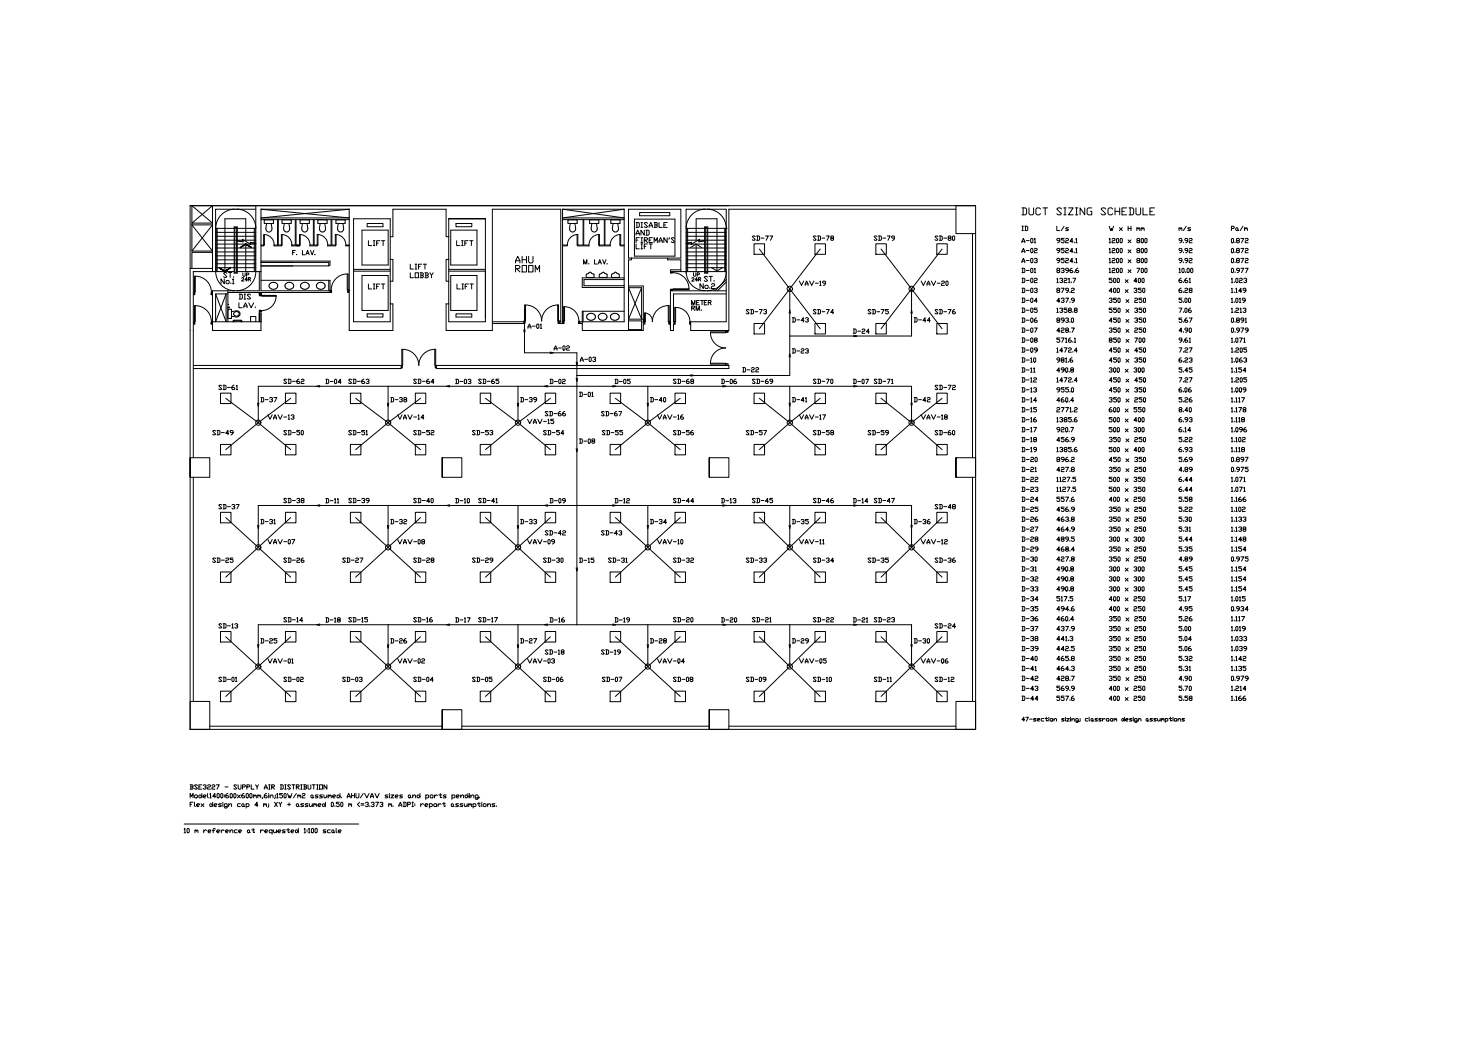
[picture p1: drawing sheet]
<svg xmlns="http://www.w3.org/2000/svg" width="841mm" height="594mm" viewBox="0 0 841 594" stroke-linecap="round" stroke-linejoin="round" font-family="sans-serif">
<!-- layer: ARCH -->
<g fill="none" stroke="#000" stroke-width=".57">
<path d="M135 120a11 11 0 0 0-11 11h10M136 120a11 11 0 0 1 11 11h-11M147 118v38a11 11 0 0 1-11 11M147 120h-23v36a11 11 0 0 0 11 11M150 120h50M150 120l50 5h-50l50-5M150 120v47h39M200 120v69h25v-15h-1M322 120l36 5h-36l36-5M322 120h36M322 120v65h-2M358 120v64h-26v1h2"/>
<path d="M404 120a11 11 0 0 0-11 11M405 120a11 11 0 0 1 11 11M548 120h-130v69h-22v-3M559 118h-11v16h11M559 118h-450v300M559 118v300h-450M110 129l12 15h-12l12-15zM124 138h.1M124 140h.1M124 133h.1M124 135h.1M124 131v25"/>
<path d="M124 138h10M124 140h10M124 133h10M124 135h10M135 131h1M135 138h1M135 140h1M135 133h1M135 135h1M136 138h10M136 140h10M136 133h10"/>
<path d="M136 135h10M136 138v-8h-2v26M136 138v18M139 138h-3v-8h-1v26M141 138v-13h-12v31M141 140v16M143 139l4 1M146 131v8M146 139v17M146 138h1M146 140h1M146 133h1"/>
<path d="M146 135h1M147 139h-4l1 1-5-3v2l-3-1v18M150 126h50M152 134a6 6 0 0 1 5 6M153 128l-1 3a1.8 1.8 0 0 0 2 2 1.8 1.8 0 0 0 2-2l-1-3M157 126v2M157 126h-6l1 2h5M159 126v14h-2M159 126v14h2v-6h1M162 134v6l-1 1h-4v-1M162 126h5v2h-5zM162 134a6 6 0 0 1 5 6"/>
<path d="M163 128l-1 3a1.8 1.8 0 0 0 2 2 1.8 1.8 0 0 0 2-2v-3M169 126v14h-2M170 126v14h1v1h-4v-1M172 134v7M172 134v6h-2M172 126h5v2h-5zM172 134a6 6 0 0 1 6 6M173 128v3a1.8 1.8 0 0 0 2 2 1.8 1.8 0 0 0 1-2v-3M180 126v14h-2M180 126v14h2v-6M182 126v2M182 128h.1"/>
<path d="M182 134v7M182 134a6 6 0 0 1 6 6M182 126h5v2h-5M182 126h.1M183 128v3a1.8 1.8 0 0 0 2 2 1.8 1.8 0 0 0 1-2v-3M190 126v14h-2v1h4l1-1v-6M190 126v14h2v-6h1M193 134a6 6 0 0 1 5 6M194 128l-1 3a1.8 1.8 0 0 0 2 2 1.8 1.8 0 0 0 2-2l-1-3M195 128h-2v-2h5v2h-3M203 125h21v59h-21zM207 132h15v20h-15z"/>
<path d="M210 128h9v2h-9zM224 136h1v-16h31v16h1M257 125h21h-21M257 125v59h21v-59M258 132h15v20h-15zM261 128h9v2h-9zM323 126h35M327 128l-1 3a1.8 1.8 0 0 0 2 2 1.8 1.8 0 0 0 2-2l-1-3M330 126h-5l1 2h4M331 126h.1M331 134a6 6 0 0 0-6 6M331 126v2"/>
<path d="M331 128h.1M334 126v14h-3v-6M334 126v14h3v1h-6v-7M338 126h5v2h-5zM339 128v3a1.8 1.8 0 0 0 1 2 1.8 1.8 0 0 0 2-2v-3M343 134v6zM343 134a6 6 0 0 0-6 6M346 126v14h-3v1h7v-1M347 126v14h3M350 128v-2h5v2h-5M351 128v3a1.8 1.8 0 0 0 2 2 1.8 1.8 0 0 0 1-2M354 128v3"/>
<path d="M355 134v6l3 1M355 134h1v6h2M355 134a6 6 0 0 0-5 6M363 126h24v21h-24zM366 122h18v2h-18zM393 139h3v1l5-3-1 2 4-1v18M393 131h11M393 138h.1M393 140h.1M393 133h.1M393 135h.1M393 131v8"/>
<path d="M393 139v17M394 138h10M394 140h10M394 133h10M394 135h10M394 131v8M394 139v17M396 139l-3 1M399 138v-13h12v31M399 140v16M400 138h4v-8h1v26M404 138v-8h1v26"/>
<path d="M404 138v18M404 131h1M404 138h1M404 140h1M404 133h1M404 135h1M405 131h11M405 138h10M405 140h10M405 133h10M405 135h10M415 131v25"/>
<path d="M416 138h.1M416 140h.1M416 133h.1M416 135h.1M416 131v25M416 131h.1M557 134v128M109 154h13M110 144v-26l12 10h-12l12-10v38M111 158h1v9h-1zM112 158a9 9 0 0 1 9 9M122 145h-12v9"/>
<path d="M124 153h10M124 144h.1M124 147h.1M124 149h.1M124 151h.1M124 142h.1M124 144h10M124 147h10M124 149h10M124 151h10M124 142h10M134 156h-23v106"/>
<path d="M135 144h1M135 147h1M135 149h1M135 151h1M135 142h1M136 156h14M136 153h11M136 144h10M136 147h10M136 149h10M136 151h10M136 142h10"/>
<path d="M146 144h1M146 147h1M146 149h1M146 151h1M146 142h1M149 156v11h-27v17M150 150h39v2h-1M150 140h1v-6v7h-1M150 150h38v2h-38M167 140v1M178 140v1M199 157v9z"/>
<path d="M199 157a9 9 0 0 0-9 9M200 140h-2v1h2M203 154h21M203 155h21M207 158h15v20h-15zM224 149h1v12h-1M257 149h-1v12h1M257 154h21M257 155h21M258 158h15v20h-15zM322 140h3M325 140v1h-3"/>
<path d="M336 157v2h4v-2M336 157l2-1 2 1M344 157l-1 2h5l-1-2M344 157l2-1 1 1M351 157l2-1 1 1M351 157l-1 2h5l-1-2M358 159h-24v6h24M362 148v1h-2v40M382 148h-22v-28h30v28h-8v1h8v7h-6v-1h6M384 156h1h-1zM386 156a9 9 0 0 1 9 9M390 156h14"/>
<path d="M393 157v-37h23v64h-21a8 8 0 0 0-8-8M393 153h.1M393 144h.1M393 147h.1M393 149h.1M393 151h.1M393 142h.1M393 156a11 11 0 0 0 11 11M394 153h10M394 144h10M394 147h10M394 149h10"/>
<path d="M394 151h10M394 142h10M396 142l3-2 3 2M404 153h1M404 144h1M404 147h1M404 149h1M404 151h1M404 142h1M405 156h11a11 11 0 0 1-11 11M405 153h10M405 144h10"/>
<path d="M405 147h10M405 149h10M405 151h10M405 142h10M408 153l3 2 3-2M416 144h.1M416 147h.1M416 149h.1M416 151h.1M416 142h.1M111 167l1 2h-1zM111 175h1v9h-1z"/>
<path d="M112 175a9 9 0 0 1 9 9M121 167v2zM124 168l6 16v-16l-6 16v-16h7M131 174h.1M131 177h2v5M131 167v17M131 176h.1M134 179v1M135 178l-2 1M137 179v1l-1 1-2-1M137 179v2h-1h-3M149 178h1h-1z"/>
<path d="M149 169h1h-1zM149 179v5v-5h1v10h-28v-5M149 169v-1v1h1v-1v1M150 161h39v7h-58M150 169h8v1h-8zM155 163a2.2 2.2 0 0 1 3-1 2.2 2.2 0 0 1 0 4 2.2 2.2 0 0 1-3-1 2.2 2.2 0 0 1 0-2zM158 170a8 8 0 0 1-8 8M168 162a2.3 2.3 0 0 1-1 4 2.3 2.3 0 0 1-4-2 2.4 2.4 0 0 1 2-2 2.4 2.4 0 0 1 2 0M173 165a2.2 2.2 0 0 0 4 0 2.2 2.2 0 0 0-2-3 2.1 2.1 0 0 0-2 1 2.1 2.1 0 0 0 0 2M186 163v1M186 163a2.3 2.3 0 0 0-3-1 2.3 2.3 0 0 0-1 3 2.8 2.8 0 0 0 4-1M188 161v6"/>
<path d="M189 166l1 2h-1zM199 166l1 2h-1zM200 166h.1M210 180h9v2h-9zM257 174h-1v15h26v-69h39v65M261 180h9v2h-9zM301 175v9zM301 175a9 9 0 0 1 9 9 9 9 0 0 1 10-9M319 175h1v9h-1zM323 176v8zM323 176a8 8 0 0 1 9 8M334 178v6"/>
<path d="M339 179a2.2 2.2 0 0 1 2 4 2.2 2.2 0 0 1-4 0 1.9 1.9 0 0 1-1-2 1.9 1.9 0 0 1 3-1M345 179a2.2 2.2 0 0 0-2 4 2.2 2.2 0 0 0 4 0 2 2 0 0 0 1-2 2 2 0 0 0-3-1M352 179l-2 2M352 180a2.2 2.2 0 0 1 3 2 2.2 2.2 0 0 1-4 1l-1-1M358 160h-23v4h23M360 164h9v25h-35v-11h24M360 165h8v18zM368 165l-8 18h9M370 179v5h-1v-1M370 179h-1v7M383 175v11h1v-2h-1zM383 175a9 9 0 0 0-9 9 5 5 0 0 0-4-5"/>
<path d="M384 166h1h-1zM385 165h10v1h-10zM387 176v8M416 168h-30v16h1M416 167h-32v17M416 160l-6 7M416 162l-5 5M111 184l1 2h-1zM121 184v2zM122 184h28M131 182h2M134 184v-1h4l1 1"/>
<path d="M134 184h.1M134 184h4M134 184h-1M138 184h.1M139 184h-1M144 181h2M144 181v3M146 181l1 3M282 184h18M282 185h18M320 184v1v-1h1M320 184h.1"/>
<path d="M323 184v1zM332 184v1h-1zM350 181v1M360 184h8v5M360 189h8M386 186v3h-2v-5v4M386 184l1 2h-1zM395 184h1v2h-1zM407 191a9 9 0 0 0 9 8 9 9 0 0 0-9 9M407 190h9v1h-9zM416 190h1zM416 190h.1"/>
<path d="M111 209h119M230 209v2zM230 209h.1M230 211h-119M230 200h1v9h-1zM231 200a9 9 0 0 1 9 9 9 9 0 0 1 9-9M249 200h1v9h-1zM250 209v2h-1zM250 209h.1M250 209h168v2h-168M407 208h9v1h-9zM416 209l1-1v1h-1z"/>
<path d="M416 209h.1M109 262v11h11v-11h-11v11M111 273v129M253 262v11h12v-11h-12v11M406 262v11h12v-11h-12v11M548 262v11h11v-11h-11v11M557 273v129M109 402h11v16h-11zM120 416h133M253 407v11h12v-11h-12v11M265 416h141M406 407v11h12v-11h-12v11"/>
<path d="M418 416h130M548 402h11v16h-11z"/>
</g>
<path d="M138 142l3-2zM138 142l3-2zM141 140l3 2zM141 140l3 2z" fill="#000" stroke="#000" stroke-width=".57"/>
<!-- layer: BSA_SUPPLY -->
<g fill="none" stroke="#000" stroke-width=".57">
<path d="M300 177v25h30v156M452 165v50h-122M522 165v28h-70M222 221v21M297 221v21M371 221v21M452 221v21M148 242v-21h374v21M222 290v24M297 290v24M371 290v24M452 290v24"/>
<path d="M148 314v-24h374v24M222 358v24M297 358v24M371 358v24M452 358v24M148 382v-24h374v24"/>
</g>
<!-- layer: BSA_DIFFUSER -->
<g fill="none" stroke="#000" stroke-width=".57">
<path d="M432 140h6v6h-6zM467 140h6v6h-6zM502 140h6v6h-6zM537 140h6v6h-6zM432 185h6v6h-6zM467 185h6v6h-6zM502 185h6v6h-6zM537 185h6v6h-6zM126 225h6v6h-6zM164 225h6v6h-6zM201 225h6v6h-6zM238 225h6v6h-6z"/>
<path d="M275 225h6v6h-6zM312 225h6v6h-6zM350 225h6v6h-6zM387 225h6v6h-6zM432 225h6v6h-6zM467 225h6v6h-6zM502 225h6v6h-6zM537 225h6v6h-6zM126 255h6v6h-6zM164 255h6v6h-6zM201 255h6v6h-6zM238 255h6v6h-6z"/>
<path d="M275 255h6v6h-6zM312 255h6v6h-6zM350 255h6v6h-6zM387 255h6v6h-6zM432 255h6v6h-6zM467 255h6v6h-6zM502 255h6v6h-6zM537 255h6v6h-6zM126 294h6v6h-6zM164 294h6v6h-6zM201 294h6v6h-6zM238 294h6v6h-6z"/>
<path d="M275 294h6v6h-6zM312 294h6v6h-6zM350 294h6v6h-6zM387 294h6v6h-6zM432 294h6v6h-6zM467 294h6v6h-6zM502 294h6v6h-6zM537 294h6v6h-6zM126 328h6v6h-6zM164 328h6v6h-6zM201 328h6v6h-6zM238 328h6v6h-6z"/>
<path d="M275 328h6v6h-6zM312 328h6v6h-6zM350 328h6v6h-6zM387 328h6v6h-6zM432 328h6v6h-6zM467 328h6v6h-6zM502 328h6v6h-6zM537 328h6v6h-6zM126 362h6v6h-6zM164 362h6v6h-6zM201 362h6v6h-6zM238 362h6v6h-6z"/>
<path d="M275 362h6v6h-6zM312 362h6v6h-6zM350 362h6v6h-6zM387 362h6v6h-6zM432 362h6v6h-6zM467 362h6v6h-6zM502 362h6v6h-6zM537 362h6v6h-6zM126 396h6v6h-6zM164 396h6v6h-6zM201 396h6v6h-6zM238 396h6v6h-6z"/>
<path d="M275 396h6v6h-6zM312 396h6v6h-6zM350 396h6v6h-6zM387 396h6v6h-6zM432 396h6v6h-6zM467 396h6v6h-6zM502 396h6v6h-6zM537 396h6v6h-6z"/>
</g>
<!-- layer: BSA_VAV -->
<g fill="none" stroke="#000" stroke-width=".57">
<circle cx="452" cy="165" r="1.5"/>
<circle cx="522" cy="165" r="1.5"/>
<circle cx="148" cy="242" r="1.5"/>
<circle cx="222" cy="242" r="1.5"/>
<circle cx="297" cy="242" r="1.5"/>
<circle cx="371" cy="242" r="1.5"/>
<circle cx="452" cy="242" r="1.5"/>
<circle cx="522" cy="242" r="1.5"/>
<circle cx="148" cy="314" r="1.5"/>
<circle cx="222" cy="314" r="1.5"/>
<circle cx="297" cy="314" r="1.5"/>
<circle cx="371" cy="314" r="1.5"/>
<circle cx="452" cy="314" r="1.5"/>
<circle cx="522" cy="314" r="1.5"/>
<circle cx="148" cy="382" r="1.5"/>
<circle cx="222" cy="382" r="1.5"/>
<circle cx="297" cy="382" r="1.5"/>
<circle cx="371" cy="382" r="1.5"/>
<circle cx="452" cy="382" r="1.5"/>
<circle cx="522" cy="382" r="1.5"/>
</g>
<!-- layer: BSA_FLEX -->
<g fill="none" stroke="#000" stroke-width=".57">
<path d="M435 143l17 22 18-22M505 143l17 22 18-22M435 188l17-23 18 23M505 188l17-23 18 23M129 228l19 14 19-14M204 228l18 14 19-14M278 228l19 14 18-14M353 228l18 14 19-14M435 228l17 14 18-14M505 228l17 14 18-14M129 258l19-16 19 16M204 258l18-16 19 16"/>
<path d="M278 258l19-16 18 16M353 258l18-16 19 16M435 258l17-16 18 16M505 258l17-16 18 16M129 297l19 17 19-17M204 297l18 17 19-17M278 297l19 17 18-17M353 297l18 17 19-17M435 297l17 17 18-17M505 297l17 17 18-17M129 331l19-17 19 17M204 331l18-17 19 17"/>
<path d="M278 331l19-17 18 17M353 331l18-17 19 17M435 331l17-17 18 17M505 331l17-17 18 17M129 365l19 17 19-17M204 365l18 17 19-17M278 365l19 17 18-17M353 365l18 17 19-17M435 365l17 17 18-17M505 365l17 17 18-17M129 399l19-17 19 17M204 399l18-17 19 17"/>
<path d="M278 399l19-17 18 17M353 399l18-17 19 17M435 399l17-17 18 17M505 399l17-17 18 17"/>
</g>
<!-- layer: BSA_NOTES -->
<g fill="none" stroke="#000" stroke-width=".57">
<path d="M109 457v-2l1 1 1-1v2M111 460h-2v2M111 456l2-1v2h-1zM111 460l1 2M114 456l1-1 1 1-2 1zM116 455v2M116 456h2v-1l-2 1v1h2M119 455v2M120 455h1v2M120 457h1M122 460v2M124 456h-2l1-1v2"/>
<path d="M124 455h1h1l-1 2h-1zM127 455h1l-1 2h-1zM128 460h.1M129 455v1M129 456v1M131 455h-2v2h2v-1h-2M132 455h1v2h-1zM134 455h1v2h-1zM136 455l2 2M138 455l-2 2M140 455h-1v2h1v-1h-1M141 455h1v2h-1z"/>
<path d="M143 455h1v2h-1zM145 456l1-1v1M145 455v2M146 456v-1l1 1v1M148 456v-1l1 1M148 455v2M149 456v-1v1v1M151 457l-1 1M153 455h-2v2h2v-1h-2M154 455v2M155 456l1-1v2M155 455v2"/>
<path d="M157 460l2 2M158 456l-1 2M158 455v1M158 455h1v2M158 457h1M159 460l-2 2M160 460l1 1v1M161 460v1M162 455h-2l2 1-1 1h-1M163 455h1v2h-1zM165 455l1 2v-1v1l1-2M170 455l-2 2"/>
<path d="M171 456v-1v1M171 455v2M171 456l1-1v1v1M173 455h1h1l-2 1v1h2M178 456l1-1v2zM179 457h1M182 455l-1 1h1v1h-1M185 455l-2 1 2 1h-2M186 455v2l1-1M186 460v2M187 455v2M188 456l1-1v1"/>
<path d="M188 455v2M189 456v-1l1 1v1M190 460h1v2h-1zM191 456h1v-1l-1 1v1h1M193 456l1-1 1 1-1 1zM194 460h-1l1 1v1h-1M195 455v2M196 460v2h-1zM196 457h.1M199 457l1-2 1 2M199 456h2M201 455v2"/>
<path d="M201 456h2M203 455v2M204 455v2h2v-2M206 460l-1 1 1 1M208 455l-2 2M209 455l1 2 1-2M212 457l1-2 1 2M212 456h2M215 455l1 2 1-2M215 460h2l-1 2M222 455l-1 1 1 1h-1M223 455h.1"/>
<path d="M223 455v2M224 455h2l-2 2h2M226 456h2v-1l-2 1v1h2M231 455l-2 1 2 1h-2M231 460h2v2h-2M231 460v2M234 456v-1l1 1v1h-1zM235 457h1M236 460h1M236 456l2-1v2M236 455v2M236 460v2"/>
<path d="M239 456l1-1 1 1-2 1zM241 455v2M244 456v-1l2 1-1 1h-1M244 455v3M246 456l2-1v2h-1zM249 455v2M251 456l-1-1-1 1M251 455h2M252 455v2h1M254 460v2h1M256 455l-2 1 2 1h-2M259 456v-1l2 1-1 1h-1"/>
<path d="M259 455v3M261 456h2v-1l-2 1v1h2M264 456l1-1 1 2M264 455v2M267 455l1 1-1 1h-1zM268 455v2M269 455h.1M269 455v2M270 456l1-1v2M270 455v2M274 457h-2l1-2 1 1v2h-2M274 460v2h1"/>
<path d="M275 457h.1M276 460h.1M109 461h1M113 461h1v-1l-1 1v1h1M115 460l2 2M117 460l-2 2M120 461l1-1 1 1-1 1zM123 461h1v-1l-1 1v1h1M127 460l-2 1 2 1h-2M128 460v2M130 462h-1v-2l1 1v2h-1M131 461l1-1 1 2"/>
<path d="M131 460v2M138 460l-2 1v1h2M139 461v-1l1 2h-1zM140 462h.1M141 461h2l-1 1h-1M141 460v3M148 461h-2l1-1v2M151 461v-1l1 1M151 460v2M152 461h1v1M154 461v2M154 460v1"/>
<path d="M165 461h1M166 460v2M170 461l1-1v2h-1zM171 462h.1M174 460l-2 1 2 1h-2M176 460l-1 1 1 1h-1M177 460l1 2 1-1M179 460v2M180 461v-1l1 1M180 460v2M181 461v1M182 461h2v-1l-2 1v1h2"/>
<path d="M185 461l1-1v1l-1 1zM192 462h.1M200 461v-1l1 1M200 460v2M201 461v1M207 460h2M207 461h2M209 460h2l-1 1M211 461v1h-2M212 462h.1M213 460h1v1M214 461v1h-1"/>
<path d="M218 460h1v1M219 461v1h-1M223 461v-1l1 1M223 460v2M224 461v1M225 462h.1M229 462v-2l1 2M229 461h1M234 461h1v-1h-1v2M236 462h1M238 460v1M238 461v1"/>
<path d="M241 460v2M243 461l-1-1-1 1M244 461h1v-1l-1 1v1h1M246 461h2l-1 1h-1M246 460v3M248 461l2-1v2h-1zM251 460v2M253 461l-1-1-1 1M253 460h2M259 461h1l-1 1zM260 462h.1M263 460h-2v1l2 1h-2"/>
<path d="M265 460l-1 1 1 1h-1M266 460v2l2-1M268 460v2M269 461v-1v1M269 460v2M269 461h1v1M271 461h2l-1 1h-1M271 460v3M274 460h1M276 460v2M277 461l1-1 1 2h-2zM279 461l2-1v2"/>
<path d="M279 460v2M284 460l-2 1 2 1h-2M284 462h.1"/>
</g>
<!-- layer: BSA_SCHEDULE -->
<g fill="none" stroke="#000" stroke-width=".57">
<path d="M675 154h1v2M675 156h1M677 154h1v2h-1zM679 156h.1M680 154h1v2h-1zM682 154h1v2h-1zM705 171h1v2M705 173h1M707 173h.1M708 171h1v2h-1zM710 171v2M710 173h1"/>
<path d="M713 172h-1v-1h1v1l-1 1M705 194h1v2M705 196h1M707 196h.1M708 194h1v2h-1zM710 194h2l-2 2M713 194v2M713 196h.1M705 228h1v2M705 240l1-1v3M705 230h1M707 230h.1"/>
<path d="M708 228v2M708 240v-1v3M708 230h1M710 228v2M710 240v-1v3M710 230h.1M711 228h2l-1 2M705 251h1v2M705 257l1-1v3M705 242h1M705 253h1M705 259h1"/>
<path d="M707 241v1M707 253h.1M707 258v1M708 251v2M708 257v-1v3M708 242h1M708 253h1M708 259h1M710 251h1l-1 2zM710 257v-1v3M710 242h.1M710 259h.1"/>
<path d="M712 240h-1l1-1 1 1-2 1 1 1 1-1v-1M712 251h1v1h-1v1h1M712 258l-1-1 1-1 1 1v1h-2l1 1 1-1M605 274l1-1v3M605 276h1M607 274l1-1v3M607 276h1M609 274v-1l1 1v1h-1v1h1M611 273h2l-1 3M614 275v1M616 273h-1v1l1 1v1l-1-1M705 274l1-1v3"/>
<path d="M705 279h1v3M705 276h1M707 275v1M708 273l1 1v2l-1-1zM708 279h1v3l-1-1zM710 273h2l-2 3M710 279h2l-2 3M713 274v-1v3M713 279v3M713 276h.1M705 291h1v2M705 282h1"/>
<path d="M705 293h1M707 281v1M707 293h.1M708 291v2M708 293h1M710 291h1l-1 2zM712 291h1v1h-1v1h1M713 282h.1M705 308h1v2M705 310h1M707 310h.1M708 308v2"/>
<path d="M708 310h1M711 309h-1l1-1v2M713 309l-1-1h1h1l-1 1h-1l1 1h1l-1-1M705 342h1v2M705 354l1-1v3M705 359h1v2M705 356h1M707 344h.1M707 355v1M708 354v-1v3M708 359h1v2h-1zM708 356h1"/>
<path d="M708 342h1v2h-1zM710 354v-1v3M710 356h.1M710 342v2M710 359v2M711 353h2l-1 3M713 342h-1v1h1v1h-1M705 361h1M707 361h.1M710 361h1M713 360h-1v-1h1v2h-1M677 382h-2v1h2v1h-2"/>
<path d="M678 384h.1M679 382h1v1M680 383v1h-1M681 382h1v2M681 384h1M705 382h1v2M705 384h1M707 384h.1M708 382v2M708 384h1M710 382h1v1h-1M711 383v1h-1"/>
<path d="M714 382h-2v1h2l-1 1h-1M587 412h-2l2-1v2M588 411h1l-1 2M590 412h1M594 412h-2l2 1h-2M594 412h1h-1l1 1M598 412h-2l1 1h1M599 412h1M599 411v2h1M601 411h.1M601 412v1M602 412h1v1h-1z"/>
<path d="M604 412h1v1M604 412v1M610 412h-1h-1l2 1h-2M610 411h.1M610 412v1M611 412h2l-2 1h2M613 411h.1M613 412v1M614 412h1l1 1M614 412v1M618 413h-2l1-1h1v1h-2M619 412l-1 1"/>
<path d="M619 412h.1M623 412h-1v1h1M624 411v2M625 412h1v1h-1zM626 413h1M629 412h-1h-1l2 1h-2M631 412h-2l2 1h-2M632 412v1M633 412h-1M634 412h1v1h-1zM636 412h1l1 1h-2zM638 412h1"/>
<path d="M638 412v1M639 412h1v1M643 412h1l-1 1zM644 411v2M645 412h1h-1v1h1M649 412h-2l2 1h-2M649 411h.1M649 412v1M651 413h-1v-1h1v1h-1M652 412h1l1 1M652 412v1M657 412h1l-1 1z"/>
<path d="M658 413h.1M660 412h-1l1 1h-1M662 412h-1l1 1h-1M663 412l1 1 1-1M665 412v1M665 412h1M666 412h1v1M668 412h1v1h-1M668 412v2M670 412h1M671 411v2M672 411h.1"/>
<path d="M672 412v1M673 412h1v1h-1zM675 412h1v1M675 412v1M679 412h-2l2 1h-2M105 475h1v2M105 472h100M105 477h1M107 475h1v2h-1zM112 476v-1l1 1M112 475v2M113 476v-1v1v1"/>
<path d="M117 475v2M118 476v-1l-1 1M119 476h1h1l-1-1-1 1 1 1M122 476h1M123 475h-1v2M124 476h1h1l-1-1-1 1 1 1M127 475v2M128 476v-1l-1 1M129 476h1h1l-1-1-1 1 1 1M132 476l1-1v2M132 475v2M136 475l-2 1 1 1h1"/>
<path d="M137 476h1v-1l-1 1v1h1M142 476l1-1v2h-1zM143 477h.1M144 475h2M145 475v2h1M149 475v2M151 476l-1-1-1 1M152 476h1v-1l-1 1v1h1M156 476l-1-1-1 1 1 1h1M156 475v3M157 475v2l1-1M158 475v2"/>
<path d="M159 476h1h1l-1-1-1 1 1 1M163 475h-1v1l1 1h-1M164 475h2M165 475v2h1M167 476h1v-1l-1 1v1h1M170 475l1 1-1 1h-1zM171 475v2M174 475h1v2M174 477h1M176 475v1M176 476v1M177 475v2"/>
<path d="M177 477h1M178 475h1h1l-1 2h-1zM180 475h1h1l-1 2h-1zM187 475h-2v1l2 1h-2M189 475l-1 1v1h1M190 476v-1l1 1v1h-1zM191 477h1M193 475v2M194 476h1v-1l-1 1v1h1"/>
</g>
<!-- layer: BSA_FLOW_DIRECTION -->
<g fill="none" stroke="#000" stroke-width=".57">
<path d="M452 179v-1l1 1M522 179v-1l1 1M330 217v1l1-1M183 221h-2l2 1M258 221h-2l2 1M314 221h-2l2 1M330 257v2l1-2M183 289l-2 1h2M258 289l-2 1h2M314 289l-2 1h2M330 325v2l1-2M183 357l-2 1h2"/>
<path d="M258 357l-2 1h2M314 357l-2 1h2"/>
</g>
<text font-size="7.5" x="584" y="124">DUCT SIZING SCHEDULE</text>
<g font-size="7.1">
<text x="294" y="152">AHU</text>
<text x="294" y="157">ROOM</text>
</g>
<g font-size="6.2">
<text x="363" y="132">DISABLE</text>
<text x="363" y="136">AND</text>
<text x="210" y="142">LIFT</text>
<text x="260" y="142">LIFT</text>
<text x="363" y="140">FIREMAN'S</text>
<text x="363" y="144">LIFT</text>
<text x="127" y="160">ST.</text>
<text x="234" y="160">LOBBY</text>
<text x="125" y="164">No.1</text>
<text x="210" y="167">LIFT</text>
<text x="261" y="167">LIFT</text>
<text x="400" y="167">No.2</text>
<text x="402" y="162">ST.</text>
<text x="136" y="173">DIS</text>
<text x="135" y="177">LAV.</text>
<text x="395" y="179">RM.</text>
<text x="395" y="176">METER</text>
<text x="331" y="208">A-03</text>
<text x="584" y="277">D-22</text>
<text x="634" y="277">500 x 350</text>
<text x="674" y="277">6.44</text>
<text x="584" y="312">D-28</text>
<text x="604" y="312">489.5</text>
<text x="634" y="312">300 x 300</text>
<text x="674" y="312">5.44</text>
<text x="584" y="351">D-35</text>
<text x="604" y="351">494.6</text>
<text x="634" y="351">400 x 250</text>
<text x="674" y="351">4.95</text>
<text x="704" y="351">0.934</text>
<text x="584" y="386">D-41</text>
<text x="604" y="386">464.3</text>
<text x="634" y="386">350 x 250</text>
</g>
<g font-size="5.7">
<text x="584" y="133">ID</text>
<text x="604" y="133">L/s</text>
<text x="634" y="133">W x H mm</text>
<text x="674" y="133">m/s</text>
<text x="704" y="133">Pa/m</text>
<text x="430" y="139">SD-77</text>
<text x="465" y="139">SD-78</text>
<text x="500" y="139">SD-79</text>
<text x="534" y="139">SD-80</text>
<text x="584" y="140">A-01</text>
<text x="604" y="140">9524.1</text>
<text x="634" y="140">1200 x 800</text>
<text x="674" y="140">9.92</text>
<text x="704" y="140">0.872</text>
<text x="167" y="147">F. LAV.</text>
<text x="584" y="146">A-02</text>
<text x="604" y="146">9524.1</text>
<text x="634" y="146">1200 x 800</text>
<text x="674" y="146">9.92</text>
<text x="704" y="146">0.872</text>
<text x="234" y="155">LIFT</text>
<text x="333" y="152">M. LAV.</text>
<text x="584" y="152">A-03</text>
<text x="604" y="152">9524.1</text>
<text x="634" y="152">1200 x 800</text>
<text x="674" y="152">9.92</text>
<text x="704" y="152">0.872</text>
<text x="584" y="157">D-01</text>
<text x="604" y="157">8396.6</text>
<text x="634" y="157">1200 x 700</text>
<text x="704" y="157">0.977</text>
<text x="457" y="165">VAV-19</text>
<text x="526" y="165">VAV-20</text>
<text x="584" y="163">D-02</text>
<text x="604" y="163">1321.7</text>
<text x="634" y="163">500 x 400</text>
<text x="674" y="163">6.61</text>
<text x="704" y="163">1.023</text>
<text x="584" y="169">D-03</text>
<text x="604" y="169">879.2</text>
<text x="634" y="169">400 x 350</text>
<text x="674" y="169">6.28</text>
<text x="704" y="169">1.149</text>
<text x="584" y="175">D-04</text>
<text x="604" y="175">437.9</text>
<text x="634" y="175">350 x 250</text>
<text x="674" y="175">5.00</text>
<text x="426" y="181">SD-73</text>
<text x="453" y="186">D-43</text>
<text x="465" y="181">SD-74</text>
<text x="496" y="181">SD-75</text>
<text x="522" y="186">D-44</text>
<text x="534" y="181">SD-76</text>
<text x="584" y="180">D-05</text>
<text x="584" y="186">D-06</text>
<text x="604" y="180">1358.8</text>
<text x="604" y="186">893.0</text>
<text x="634" y="180">550 x 350</text>
<text x="634" y="186">450 x 350</text>
<text x="674" y="180">7.06</text>
<text x="674" y="186">5.67</text>
<text x="704" y="180">1.213</text>
<text x="704" y="186">0.891</text>
<text x="301" y="189">A-01</text>
<text x="584" y="192">D-07</text>
<text x="604" y="192">428.7</text>
<text x="634" y="192">350 x 250</text>
<text x="674" y="192">4.90</text>
<text x="704" y="192">0.979</text>
<text x="488" y="192">D-24</text>
<text x="584" y="197">D-08</text>
<text x="604" y="197">5716.1</text>
<text x="634" y="197">850 x 700</text>
<text x="674" y="197">9.61</text>
<text x="316" y="202">A-02</text>
<text x="453" y="204">D-23</text>
<text x="584" y="203">D-09</text>
<text x="604" y="203">1472.4</text>
<text x="634" y="203">450 x 450</text>
<text x="674" y="203">7.27</text>
<text x="704" y="203">1.205</text>
<text x="584" y="209">D-10</text>
<text x="604" y="209">981.6</text>
<text x="634" y="209">450 x 350</text>
<text x="674" y="209">6.23</text>
<text x="704" y="209">1.063</text>
<text x="424" y="214">D-22</text>
<text x="584" y="214">D-11</text>
<text x="604" y="214">490.8</text>
<text x="634" y="214">300 x 300</text>
<text x="674" y="214">5.45</text>
<text x="704" y="214">1.154</text>
<text x="161" y="221">SD-62</text>
<text x="186" y="221">D-04</text>
<text x="199" y="221">SD-63</text>
<text x="236" y="221">SD-64</text>
<text x="260" y="221">D-03</text>
<text x="273" y="221">SD-65</text>
<text x="314" y="221">D-02</text>
<text x="351" y="221">D-05</text>
<text x="385" y="221">SD-68</text>
<text x="412" y="221">D-06</text>
<text x="430" y="221">SD-69</text>
<text x="465" y="221">SD-70</text>
<text x="488" y="221">D-07</text>
<text x="500" y="221">SD-71</text>
<text x="584" y="220">D-12</text>
<text x="604" y="220">1472.4</text>
<text x="634" y="220">450 x 450</text>
<text x="674" y="220">7.27</text>
<text x="704" y="220">1.205</text>
<text x="124" y="224">SD-61</text>
<text x="534" y="224">SD-72</text>
<text x="584" y="226">D-13</text>
<text x="604" y="226">955.0</text>
<text x="634" y="226">450 x 350</text>
<text x="674" y="226">6.06</text>
<text x="704" y="226">1.009</text>
<text x="148" y="231">D-37</text>
<text x="223" y="231">D-38</text>
<text x="297" y="231">D-39</text>
<text x="331" y="228">D-01</text>
<text x="371" y="231">D-40</text>
<text x="453" y="231">D-41</text>
<text x="522" y="231">D-42</text>
<text x="584" y="231">D-14</text>
<text x="604" y="231">460.4</text>
<text x="634" y="231">350 x 250</text>
<text x="674" y="231">5.26</text>
<text x="311" y="240">SD-66</text>
<text x="343" y="240">SD-67</text>
<text x="584" y="237">D-15</text>
<text x="604" y="237">2771.2</text>
<text x="634" y="237">600 x 550</text>
<text x="674" y="237">8.40</text>
<text x="704" y="237">1.178</text>
<text x="152" y="241">VAV-13</text>
<text x="226" y="241">VAV-14</text>
<text x="301" y="244">VAV-15</text>
<text x="375" y="241">VAV-16</text>
<text x="457" y="241">VAV-17</text>
<text x="526" y="241">VAV-18</text>
<text x="584" y="243">D-16</text>
<text x="604" y="243">1385.6</text>
<text x="634" y="243">500 x 400</text>
<text x="674" y="243">6.93</text>
<text x="121" y="250">SD-49</text>
<text x="161" y="250">SD-50</text>
<text x="199" y="250">SD-51</text>
<text x="236" y="250">SD-52</text>
<text x="270" y="250">SD-53</text>
<text x="310" y="250">SD-54</text>
<text x="344" y="250">SD-55</text>
<text x="385" y="250">SD-56</text>
<text x="426" y="250">SD-57</text>
<text x="465" y="250">SD-58</text>
<text x="496" y="250">SD-59</text>
<text x="534" y="250">SD-60</text>
<text x="584" y="249">D-17</text>
<text x="604" y="249">920.7</text>
<text x="634" y="249">500 x 300</text>
<text x="674" y="249">6.14</text>
<text x="704" y="249">1.096</text>
<text x="331" y="255">D-08</text>
<text x="584" y="254">D-18</text>
<text x="604" y="254">456.9</text>
<text x="634" y="254">350 x 250</text>
<text x="674" y="254">5.22</text>
<text x="584" y="260">D-19</text>
<text x="604" y="260">1385.6</text>
<text x="634" y="260">500 x 400</text>
<text x="674" y="260">6.93</text>
<text x="584" y="266">D-20</text>
<text x="604" y="266">896.2</text>
<text x="634" y="266">450 x 350</text>
<text x="674" y="266">5.69</text>
<text x="704" y="266">0.897</text>
<text x="584" y="271">D-21</text>
<text x="604" y="271">427.8</text>
<text x="634" y="271">350 x 250</text>
<text x="674" y="271">4.89</text>
<text x="704" y="271">0.975</text>
<text x="584" y="283">D-23</text>
<text x="604" y="283">1127.5</text>
<text x="634" y="283">500 x 350</text>
<text x="674" y="283">6.44</text>
<text x="124" y="293">SD-37</text>
<text x="161" y="289">SD-38</text>
<text x="186" y="289">D-11</text>
<text x="199" y="289">SD-39</text>
<text x="236" y="289">SD-40</text>
<text x="260" y="289">D-10</text>
<text x="273" y="289">SD-41</text>
<text x="314" y="289">D-09</text>
<text x="351" y="289">D-12</text>
<text x="385" y="289">SD-44</text>
<text x="412" y="289">D-13</text>
<text x="430" y="289">SD-45</text>
<text x="465" y="289">SD-46</text>
<text x="488" y="289">D-14</text>
<text x="500" y="289">SD-47</text>
<text x="534" y="293">SD-48</text>
<text x="584" y="289">D-24</text>
<text x="604" y="289">557.6</text>
<text x="634" y="289">400 x 250</text>
<text x="674" y="289">5.58</text>
<text x="704" y="289">1.166</text>
<text x="584" y="294">D-25</text>
<text x="584" y="300">D-26</text>
<text x="604" y="294">456.9</text>
<text x="604" y="300">463.8</text>
<text x="634" y="294">350 x 250</text>
<text x="634" y="300">350 x 250</text>
<text x="674" y="294">5.22</text>
<text x="674" y="300">5.30</text>
<text x="704" y="300">1.133</text>
<text x="148" y="301">D-31</text>
<text x="223" y="301">D-32</text>
<text x="297" y="301">D-33</text>
<text x="371" y="301">D-34</text>
<text x="453" y="301">D-35</text>
<text x="522" y="301">D-36</text>
<text x="584" y="306">D-27</text>
<text x="604" y="306">464.9</text>
<text x="634" y="306">350 x 250</text>
<text x="674" y="306">5.31</text>
<text x="704" y="306">1.138</text>
<text x="311" y="308">SD-42</text>
<text x="343" y="308">SD-43</text>
<text x="152" y="313">VAV-07</text>
<text x="226" y="313">VAV-08</text>
<text x="301" y="313">VAV-09</text>
<text x="375" y="313">VAV-10</text>
<text x="457" y="313">VAV-11</text>
<text x="526" y="313">VAV-12</text>
<text x="584" y="317">D-29</text>
<text x="604" y="317">468.4</text>
<text x="634" y="317">350 x 250</text>
<text x="674" y="317">5.35</text>
<text x="704" y="317">1.154</text>
<text x="121" y="323">SD-25</text>
<text x="161" y="323">SD-26</text>
<text x="195" y="323">SD-27</text>
<text x="236" y="323">SD-28</text>
<text x="270" y="323">SD-29</text>
<text x="310" y="323">SD-30</text>
<text x="331" y="323">D-15</text>
<text x="347" y="323">SD-31</text>
<text x="385" y="323">SD-32</text>
<text x="426" y="323">SD-33</text>
<text x="465" y="323">SD-34</text>
<text x="496" y="323">SD-35</text>
<text x="534" y="323">SD-36</text>
<text x="584" y="323">D-30</text>
<text x="604" y="323">427.8</text>
<text x="634" y="323">350 x 250</text>
<text x="674" y="323">4.89</text>
<text x="704" y="323">0.975</text>
<text x="584" y="328">D-31</text>
<text x="604" y="328">490.8</text>
<text x="634" y="328">300 x 300</text>
<text x="674" y="328">5.45</text>
<text x="704" y="328">1.154</text>
<text x="584" y="334">D-32</text>
<text x="604" y="334">490.8</text>
<text x="634" y="334">300 x 300</text>
<text x="674" y="334">5.45</text>
<text x="704" y="334">1.154</text>
<text x="584" y="340">D-33</text>
<text x="604" y="340">490.8</text>
<text x="634" y="340">300 x 300</text>
<text x="674" y="340">5.45</text>
<text x="704" y="340">1.154</text>
<text x="584" y="345">D-34</text>
<text x="604" y="345">517.5</text>
<text x="634" y="345">400 x 250</text>
<text x="674" y="345">5.17</text>
<text x="161" y="357">SD-14</text>
<text x="186" y="358">D-18</text>
<text x="199" y="357">SD-15</text>
<text x="236" y="357">SD-16</text>
<text x="260" y="358">D-17</text>
<text x="273" y="357">SD-17</text>
<text x="314" y="358">D-16</text>
<text x="351" y="358">D-19</text>
<text x="385" y="357">SD-20</text>
<text x="412" y="358">D-20</text>
<text x="430" y="357">SD-21</text>
<text x="465" y="357">SD-22</text>
<text x="488" y="358">D-21</text>
<text x="500" y="357">SD-23</text>
<text x="584" y="357">D-36</text>
<text x="604" y="357">460.4</text>
<text x="634" y="357">350 x 250</text>
<text x="674" y="357">5.26</text>
<text x="124" y="361">SD-13</text>
<text x="534" y="361">SD-24</text>
<text x="584" y="363">D-37</text>
<text x="604" y="363">437.9</text>
<text x="634" y="363">350 x 250</text>
<text x="674" y="363">5.00</text>
<text x="148" y="370">D-25</text>
<text x="223" y="370">D-26</text>
<text x="297" y="370">D-27</text>
<text x="371" y="370">D-28</text>
<text x="453" y="370">D-29</text>
<text x="522" y="370">D-30</text>
<text x="584" y="368">D-38</text>
<text x="604" y="368">441.3</text>
<text x="634" y="368">350 x 250</text>
<text x="674" y="368">5.04</text>
<text x="704" y="368">1.033</text>
<text x="311" y="376">SD-18</text>
<text x="343" y="376">SD-19</text>
<text x="584" y="374">D-39</text>
<text x="604" y="374">442.5</text>
<text x="634" y="374">350 x 250</text>
<text x="674" y="374">5.06</text>
<text x="704" y="374">1.039</text>
<text x="152" y="381">VAV-01</text>
<text x="226" y="381">VAV-02</text>
<text x="301" y="381">VAV-03</text>
<text x="375" y="381">VAV-04</text>
<text x="457" y="381">VAV-05</text>
<text x="526" y="381">VAV-06</text>
<text x="584" y="380">D-40</text>
<text x="604" y="380">465.8</text>
<text x="634" y="380">350 x 250</text>
<text x="674" y="380">5.32</text>
<text x="704" y="380">1.142</text>
<text x="124" y="392">SD-01</text>
<text x="161" y="392">SD-02</text>
<text x="195" y="392">SD-03</text>
<text x="236" y="392">SD-04</text>
<text x="270" y="392">SD-05</text>
<text x="310" y="392">SD-06</text>
<text x="344" y="392">SD-07</text>
<text x="385" y="392">SD-08</text>
<text x="426" y="392">SD-09</text>
<text x="465" y="392">SD-10</text>
<text x="500" y="392">SD-11</text>
<text x="534" y="392">SD-12</text>
<text x="584" y="391">D-42</text>
<text x="604" y="391">428.7</text>
<text x="634" y="391">350 x 250</text>
<text x="674" y="391">4.90</text>
<text x="704" y="391">0.979</text>
<text x="584" y="397">D-43</text>
<text x="604" y="397">569.9</text>
<text x="634" y="397">400 x 250</text>
<text x="674" y="397">5.70</text>
<text x="704" y="397">1.214</text>
<text x="584" y="403">D-44</text>
<text x="604" y="403">557.6</text>
<text x="634" y="403">400 x 250</text>
<text x="674" y="403">5.58</text>
<text x="704" y="403">1.166</text>
<text x="108" y="453">BSE3227 - SUPPLY AIR DISTRIBUTION</text>
</g>
<text font-size="5.3" x="396" y="159">UP</text>
<text font-size="4.9" x="138" y="159">UP</text>
</svg>
